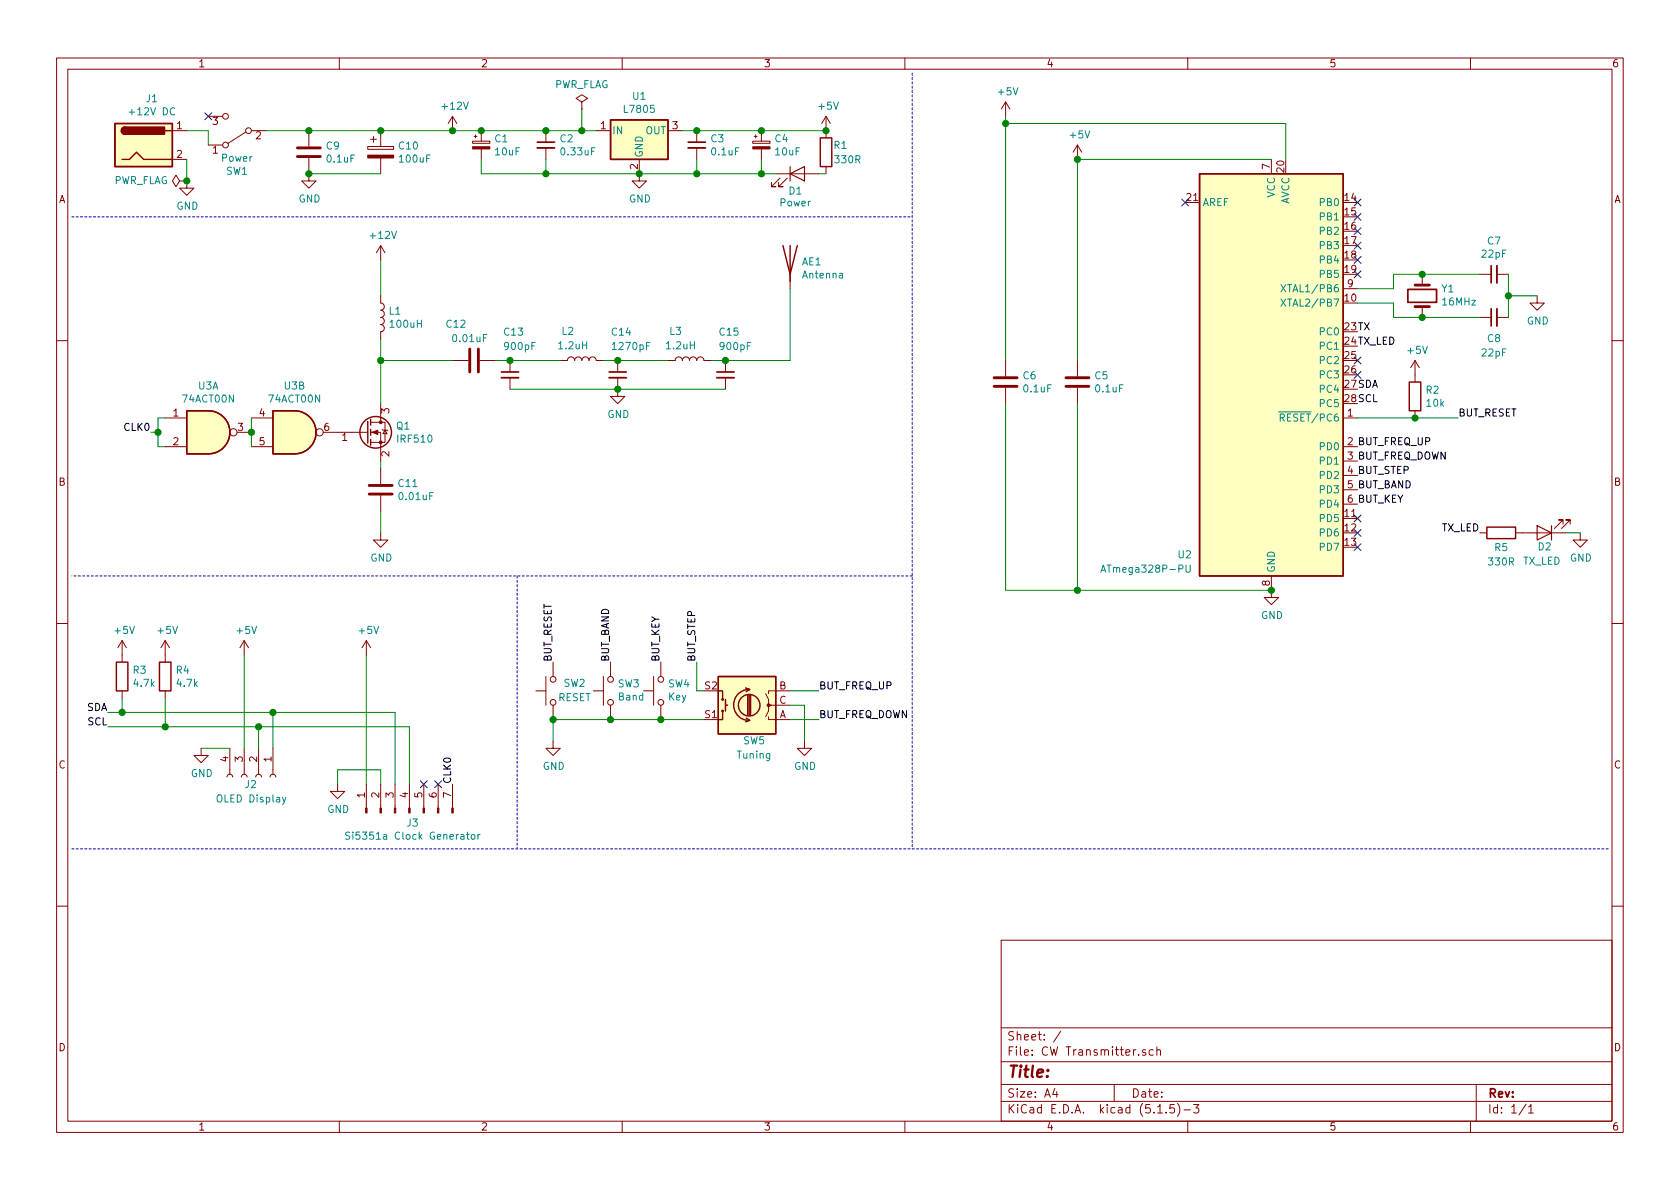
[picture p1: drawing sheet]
<svg xmlns="http://www.w3.org/2000/svg" width="297mm" height="210mm" viewBox="0 0 297 210" stroke-linecap="round" stroke-linejoin="round" font-family="sans-serif">
<g fill="none" stroke="#840000" stroke-width=".18">
<path d="M10 10.3h277v189.9h-277zM12 12.2h273v186.1h-273zM60 10.3v1.9M102.9 18l1-.6-1-.6-1 .6 1 .6v1.3M102.9 19.3h.1M110 10.3v1.9M160 10.3v1.9M177.8 18l-.8 1.3M177.8 18v2.6M177.8 18l.8 1.3M210 10.3v1.9M260 10.3v1.9"/>
<path d="M30.5 23.1h2.5M30.5 28.2h2.5M31.7 32l-.6-1-.6 1 .6 1 .6-1h1.3M33 32h.1M33 32v1.3h1.3l-1.3 1.2-1.3-1.2h1.3M36.8 25.6h2.6M36.8 20.6h2.6M43.4 23.4l-3.1 2M44.4 23.1h2.6M54.6 27.9v4.1h1.3l-1.3 1.3-1.3-1.3h1.3M54.6 23.1v2.8M65 25.9h4.6v.5h-4.6z"/>
<path d="M65.5 24.6h1M66 24.1v1M67.3 23.1v2.8M67.3 27.9v2.8M80 20.6l-.8 1.2M80 20.6v2.5M80 20.6l.8 1.2M83.6 25h3v.3h-3zM83.8 24.1h.5M84.1 23.9v.5M85.1 23.1v1.9M85.1 26.3v1.9"/>
<path d="M96.5 23.1v2M96.5 26.2v2M105.4 23.1h2.5M113 28.2v3.8h1.3l-1.3 1.3-1.2-1.3h1.2M118.1 23.1h2.5M123.2 23.1v2M123.2 26.2v2M133.1 25h3v.3h-3zM133.3 24.1h.6M133.6 23.9v.5M134.6 23.1v1.9M134.6 26.3v1.9"/>
<path d="M137.2 30.7h7.6M137.9 31.5l-1.5 1.5h.8h-.8v-.7M139.2 31.5l-1.5 1.5h.7h-.7v-.7M146 20.6l-.7 1.2M146 20.6v3.8M146 29.5v1.2M146 20.6l.8 1.2M190.5 25.6l-.8 1.3M190.5 25.6v2.6M190.5 25.6l.8 1.3M224.8 28.2v2.5M67.3 52.3v1.3a.63 .63 0 0 1 .6 .6 .63 .63 0 0 1-.6 .7 .63 .63 0 0 1 .6 .6 .63 .63 0 0 1-.6 .6 .63 .63 0 0 1 .6 .7 .63 .63 0 0 1-.6 .6 .63 .63 0 0 1 .6 .6 .63 .63 0 0 1-.6 .7v1.2"/>
<path d="M67.3 43.4v2.6M67.3 43.4l-.8 1.3M67.3 43.4l.8 1.3M139.7 48.5v2.5M237.5 51h2.5M251.5 48.5v1.9M251.5 54.2v1.9M261.6 56.1h2.1M261.6 48.5h2.1M264.7 56.1h2M264.7 48.5h2M271.8 52.3v1.3h1.2l-1.2 1.3-1.3-1.3h1.3"/>
<path d="M10 60.2h2M29.2 73.9h3.8M29.2 79h3.8M41.9 76.4h2.5M44.4 73.9h3.9M44.4 79h3.9M57.1 76.4h7.9M65.5 76.4h1.8v5.1M65.5 74.7h2.6v3.5h-2.6M67.3 71.4v3.3M67.6 75.9l.1 .2h.8l.1 .1M68.1 76.1l.4 .6h-.8z"/>
<path d="M80 63.7h2.8M84.8 63.7h2.8M90.2 63.7v2.1M90.2 66.8v2M99.1 63.7h1.2a.63 .63 0 0 1 .7-.6 .63 .63 0 0 1 .6 .6 .63 .63 0 0 1 .6-.6 .63 .63 0 0 1 .7 .6 .63 .63 0 0 1 .6-.6 .63 .63 0 0 1 .6 .6 .63 .63 0 0 1 .7-.6 .63 .63 0 0 1 .6 .6h1.3M109.2 66.8v3.3h1.3l-1.3 1.3-1.3-1.3h1.3M109.2 63.7v2.1M118.1 63.7h1.3a.63 .63 0 0 1 .6-.6 .63 .63 0 0 1 .6 .6 .63 .63 0 0 1 .7-.6 .63 .63 0 0 1 .6 .6 .63 .63 0 0 1 .7-.6 .63 .63 0 0 1 .6 .6 .63 .63 0 0 1 .6-.6 .63 .63 0 0 1 .7 .6h1.2M128.3 63.7v2.1M128.3 66.8v2M177.8 63.7v2.8M177.8 68.6v2.8"/>
<path d="M190.5 63.7v2.8M190.5 68.6v2.8M237.5 73.9h2.5M237.5 79h2.5M250.2 63.7l-.8 1.3M250.2 63.7v3.9M250.2 72.6v1.3M250.2 63.7l.8 1.3M285 60.2h2M67.3 94.2v1.3h1.3l-1.3 1.3-1.3-1.3h1.3M67.3 82.8v2.8M67.3 87.6v2.8"/>
<path d="M237.5 81.5h2.5M237.5 84.1h2.5M237.5 86.6h2.5M237.5 89.1h2.5M261.6 94.2h1.3M268 94.2h8.9M276.4 92.7v-.8h-.8h.8l-1.6 1.6M277.6 92.7v-.8h-.7h.7l-1.5 1.6M279.4 94.2v1.3h1.3l-1.3 1.3-1.3-1.3h1.3M10 110.3h2M21.6 113.3l-.8 1.2M21.6 113.3v3.8"/>
<path d="M21.6 113.3l.8 1.2M29.2 113.3v3.8M29.2 113.3l-.8 1.2M29.2 113.3l.8 1.2M43.2 113.3v2.5M43.2 113.3l-.8 1.2M43.2 113.3l.7 1.2M64.8 113.3v2.5M64.8 113.3l-.8 1.2M64.8 113.3l.7 1.2M96.5 119.6v5.1M97.8 117.1v2.5"/>
<path d="M106.7 119.6v5.1M107.9 117.1v2.5M115.6 119.6v5.1M116.8 117.1v2.5M224.8 101.8v3.9h1.3l-1.3 1.2-1.3-1.2h1.3M285 110.3h2M21.6 122.2v1.2M29.2 122.2v1.2M35.6 132.3v1.3h1.2l-1.2 1.3-1.3-1.3h1.3M40.1 137.4l.2-.3 .2-.2 .5 .1 .1 .4M40.6 132.3v4.6M42.7 137.4l.1-.3 .3-.2 .4 .1 .2 .4"/>
<path d="M43.2 132.3v4.6M45.2 137.4l.1-.3 .3-.2 .5 .1 .1 .4M45.7 132.3v4.6M47.8 137.4l.1-.3 .3-.2 .4 .1 .2 .4M48.3 132.3v4.6M59.7 138.7v1.2h1.3l-1.3 1.3-1.3-1.3h1.3M64.8 138.7v4.2M67.3 138.7v4.2M69.8 138.7v4.2M72.4 138.7v4.2M74.9 138.7v4.2M77.5 138.7v4.2"/>
<path d="M80 138.7v4.2M94.7 122.2h1.8M97.8 131.1v1.2h1.3l-1.3 1.3-1.3-1.3h1.3M97.8 124.7v2.5M104.9 122.2h1.8M107.9 124.7v2.5M113.8 122.2h1.8M116.8 124.7v2.5M135.4 122.7l.5 1v1h3.8M135.9 126.7v.5h3.8M136.4 124.7h-.5v1l-.5 1M139.7 122.2h-3.8v.5"/>
<path d="M142.2 131.1v1.2h1.3l-1.3 1.3-1.2-1.3h1.2M10 160.2h2M177 166.3h108v32h-108zM285 160.2h2M60 198.3v1.9M110 198.3v1.9M160 198.3v1.9M177 194.8h108M177 191.8h108M177 187.8h108M177 181.8h108M186.5 192.5l-.4 1h1"/>
<path d="M186.8 193v1M187.6 182.3l-1.3 2M197 191.8v3M202.5 185.7l-.3-.1-.2 .2 .1 .2 .4 .2v.3h-.5M203.9 185.7l-.4-.1-.3 .3 .1 .6 .2 .1 .4-.1M204.5 185.7l.2-.1 .4 .1 .1 .9M204.5 185.1v1.5M204.7 196.8h.8M206.2 196.7v.1M207.6 195.3h-.7l-.1 .7 .2-.1 .5 .1 .2 .2-.1 .5-.2 .1-.6-.1M208.2 195.1a1.71 1.71 0 0 1 0 2.3M209.3 196.3h1.2"/>
<path d="M210 198.3v1.9M211 195.3h1l-.5 .6 .4 .1v.7l-.2 .1-.7-.1M260 198.3v1.9M261 191.8v6.5M269.8 195.2l-1.2 2M270.3 195.8l.4-.5v1.5M270.3 196.8h.8"/>
<circle cx="39.9" cy="25.6" r=".51"/>
<circle cx="39.9" cy="20.6" r=".51"/>
<circle cx="43.9" cy="23.1" r=".51"/>
<circle cx="41.3" cy="76.4" r=".63"/>
<circle cx="56.5" cy="76.4" r=".63"/>
<circle cx="97.8" cy="120.1" r=".51"/>
<circle cx="97.8" cy="124.2" r=".51"/>
<circle cx="108" cy="120.1" r=".51"/>
<circle cx="108" cy="124.2" r=".51"/>
<circle cx="116.8" cy="120.1" r=".51"/>
<circle cx="116.8" cy="124.2" r=".51"/>
</g>
<g fill="none" stroke="#840000" stroke-width=".25">
<path d="M20.3 21.8h10.2v7.7h-10.2zM21.6 28.2h1.3l1.2-1.3 1.3 1.3h5.1M22.1 22.5a.63 .63 0 0 0-.6 .6 .63 .63 0 0 0 .6 .6M29.2 23.1h1.3M107.9 21.2h10.2v7h-10.2zM145 24.4h2.1v5.1h-2.1zM212.1 30.7h25.4v71.1h-25.4zM138.4 43.4l1.3 5.1 1.3-5.1M139.7 43.4v6.4M33 72.6h3.8a3.8 3.8 0 0 1 3.8 3.8 3.8 3.8 0 0 1-3.8 3.9h-3.8zM48.3 72.6h3.8a3.8 3.8 0 0 1 3.8 3.8 3.8 3.8 0 0 1-3.8 3.9h-3.8zM65 74.5v3.9"/>
<path d="M65.5 74.2v1M65.5 75.9v1.1M65.5 77.7v1M249.2 67.6h2v5h-2zM262.9 93.2h5.1v2h-5.1zM20.6 117.1h2v5.1h-2zM28.2 117.1h2v5.1h-2zM127 119.6h10.2v10.2h-10.2zM127 122.2h.8v1.5M127.8 125.7v1.5h-.8M128.3 124.7h.4M128.3 123.7v2"/>
<path d="M131.8 121.7l.8 .2-.6 .4M132 127l.6 .4-.8 .2M132.2 122.9v3.6M132.5 121.9a2.74 2.74 0 0 0-2.8 2.8 2.74 2.74 0 0 0 2.8 2.7M132.5 122.9v3.6M132.7 122.9v3.6"/>
<circle cx="66.4" cy="76.4" r="2.79"/>
<circle cx="127.8" cy="125.7" r=".13"/>
<circle cx="127.8" cy="123.7" r=".13"/>
<circle cx="132.5" cy="124.7" r="1.9"/>
</g>
<g fill="#ffffc2" stroke="#ffffc2" stroke-width=".18">
<path d="M127 119.6h10.2v10.2h-10.2z"/>
<path d="M107.9 21.2h10.2v7h-10.2z"/>
<path d="M20.3 21.8h10.2v7.7h-10.2z"/>
<path d="M212.1 30.7h25.4v71.1h-25.4z"/>
<path d="M36.8 72.6a3.8 3.8 0 0 1 3.8 3.8 3.8 3.8 0 0 1-3.8 3.9z"/>
<path d="M33 72.6h3.8v7.7h-3.8z"/>
<path d="M52.1 72.6a3.8 3.8 0 0 1 3.8 3.8 3.8 3.8 0 0 1-3.8 3.9z"/>
<path d="M48.3 72.6h3.8v7.7h-3.8z"/>
</g>
<g fill="#840000" stroke="#840000" stroke-width=".18">
<path d="M65.8 76.4l1-.3v.7z"/>
<path d="M65 27.4h4.6v.5h-4.6z"/>
<path d="M83.6 26h3v.3h-3z"/>
<path d="M133.1 26h3v.3h-3z"/>
<path d="M79.9 142.9h.2v.9h-.2z"/>
<path d="M77.3 142.9h.3v.9h-.3z"/>
<path d="M74.8 142.9h.3v.9h-.3z"/>
<path d="M72.3 142.9h.2v.9h-.2z"/>
<path d="M69.7 142.9h.3v.9h-.3z"/>
<path d="M67.2 142.9h.2v.9h-.2z"/>
<path d="M64.6 142.9h.3v.9h-.3z"/>
<circle cx="135.9" cy="124.7" r=".25"/>
<circle cx="67.3" cy="78.2" r=".25"/>
<circle cx="67.3" cy="74.7" r=".25"/>
</g>
<path d="M95 26.2h3M121.7 26.2h3M264.7 47v3M264.7 54.6v3.1M88.6 66.8h3.1M107.7 66.8h3M126.7 66.8h3.1" fill="none" stroke="#840000" stroke-width=".33"/>
<path d="M95 25.1h3M121.7 25.1h3M248.9 51.2h5.1v2.3h-5.1zM263.7 47v3M263.7 54.6v3.1M88.6 65.8h3.1M107.7 65.8h3M126.7 65.8h3.1" fill="none" stroke="#840000" stroke-width=".3"/>
<path d="M139.7 30.7l2.5-1.2v2.5zM139.7 29.5v2.5M271.8 93l2.5 1.2-2.5 1.3zM274.3 93v2.5" fill="none" stroke="#840000" stroke-width=".2"/>
<path d="M52.6 27.7h4M52.6 26.2h4M250.2 54.2h2.5M250.2 50.4h2.5M83.1 61.7v4.1M84.6 61.7v4.1M175.8 68.3h4M175.8 66.8h4M188.5 68.3h4M188.5 66.8h4M65.3 87.4h4M65.3 85.8h4" fill="none" stroke="#840000" stroke-width=".51"/>
<g fill="#840000" stroke="#840000" stroke-width=".25">
<path d="M21.6 22.7l.5-.2v1.2a.64 .64 0 0 1-.6-.3 .64 .64 0 0 1 .1-.7z"/>
<path d="M22.1 22.5h7v1.2h-7z"/>
</g>
<g fill="none" stroke="#008484" stroke-width=".18">
<path d="M226.5 52.9l.8 1.2M226.5 50.3l.8 1.3M227.3 52.9l-.8 1.2M227.3 50.3l-.8 1.3M226.1 72.8h1.2M226.4 73.9l.6-.1 .1-.2-.1-.3-.2-.1h-.4v1.3M226.7 73.9l.4 .6M209.7 99.9v1.1l.3 .2 .3-.1 .1-.1v-1.1M194.6 101.2l.5-1.3 .4 1.3M194.8 100.8h.6M50.5 141l-.4 1.1-.2 .2M61.8 147.2l-.4-.1-.2 .2v.3l.5 .3 .1 .3-.2 .2h-.5"/>
<path d="M83.4 147.7l.1-.1 .4 .1 .1 .5-.2 .2h-.3l-.1-.1zM84.5 147.6v.8M84.9 147.6l-.4 .2"/>
</g>
<path d="M161.3 12.9v137.2M12.7 38.3h148.6M91.4 101.8v48.3M161.3 101.8h-148.6M12.7 150.1h271.8" fill="none" stroke="#0000c2" stroke-width=".18" stroke-dasharray=".4 .4"/>
<g fill="none" stroke="#008400" stroke-width=".18">
<path d="M102.9 19.3v3.8M33 23.1h3.8v2.5M33 28.2v3.8M47 23.1h58.4M54.6 30.7h12.7M85.1 28.2v2.5h52.1M96.5 28.2v2.5M120.6 23.1h25.4M123.2 28.2v2.5M134.6 28.2v2.5M144.8 30.7h1.2M177.8 21.8h49.5v6.4"/>
<path d="M177.8 20.6v43.1M224.8 28.2h-34.3v35.5M67.3 46v6.3M67.3 59.9v11.5M139.7 51v12.7h-14M240 53.6h6.4v2.5h15.2M261.6 48.5h-15.2v2.5h-6.4M266.7 48.5v7.6M266.7 52.3h5.1M26.7 76.4h1.2M29.2 73.9h-1.3v5.1h1.3M44.4 73.9v5.1"/>
<path d="M67.3 63.7h12.7M87.6 63.7h11.5M90.2 68.8h38.1M106.7 63.7h11.4M177.8 71.4v33h47M190.5 71.4v33M240 73.9h17.8M67.3 81.5v1.3M67.3 90.4v3.8M276.9 94.2h2.5M43.2 115.8v16.5M64.8 115.8v22.9"/>
<path d="M123.2 117.1v5.1h1.3M19 128.5h53.4v10.2M19 126h50.8v12.7M21.6 123.4v2.6M29.2 123.4v5.1M35.6 132.3h5M45.7 128.5v3.8M48.3 126v6.3M59.7 138.7v-2.6h7.6v2.6M124.5 127.2h-26.7v3.9M139.7 124.7h2.5v6.4M139.7 127.2h5.1"/>
<path d="M139.7 122.2h5.1"/>
</g>
<g fill="#008400" stroke="#008400" stroke-width=".25">
<circle cx="123.2" cy="30.7" r=".51"/>
<circle cx="90.2" cy="63.7" r=".51"/>
<circle cx="109.2" cy="63.7" r=".51"/>
<circle cx="44.5" cy="76.4" r=".51"/>
<circle cx="113" cy="30.7" r=".51"/>
<circle cx="109.2" cy="68.8" r=".51"/>
<circle cx="134.6" cy="23.1" r=".51"/>
<circle cx="134.6" cy="30.7" r=".51"/>
<circle cx="116.8" cy="127.2" r=".51"/>
<circle cx="108" cy="127.2" r=".51"/>
<circle cx="102.9" cy="23.1" r=".51"/>
<circle cx="97.8" cy="127.2" r=".51"/>
<circle cx="224.8" cy="104.4" r=".51"/>
<circle cx="250.2" cy="73.9" r=".51"/>
<circle cx="96.5" cy="30.7" r=".51"/>
<circle cx="33" cy="32" r=".51"/>
<circle cx="48.3" cy="126" r=".51"/>
<circle cx="67.3" cy="63.7" r=".51"/>
<circle cx="27.9" cy="76.4" r=".51"/>
<circle cx="177.8" cy="21.8" r=".51"/>
<circle cx="85.1" cy="23.1" r=".51"/>
<circle cx="80" cy="23.1" r=".51"/>
<circle cx="29.2" cy="128.5" r=".51"/>
<circle cx="54.6" cy="23.1" r=".51"/>
<circle cx="21.6" cy="126" r=".51"/>
<circle cx="67.3" cy="23.1" r=".51"/>
<circle cx="190.5" cy="28.2" r=".51"/>
<circle cx="45.7" cy="128.5" r=".51"/>
<circle cx="190.5" cy="104.4" r=".51"/>
<circle cx="128.3" cy="63.7" r=".51"/>
<circle cx="266.7" cy="52.3" r=".51"/>
<circle cx="146.1" cy="23.1" r=".51"/>
<circle cx="251.5" cy="48.5" r=".51"/>
<circle cx="123.2" cy="23.1" r=".51"/>
<circle cx="54.6" cy="30.7" r=".51"/>
<circle cx="96.5" cy="23.1" r=".51"/>
<circle cx="251.5" cy="56.1" r=".51"/>
</g>
<g fill="none" stroke="#000084" stroke-width=".18">
<path d="M36.2 20l1.2 1.2M37.4 20l-1.2 1.2M208.9 35.2l1.3 1.2M210.2 35.2l-1.3 1.2M239.4 37.7l1.2 1.3M239.4 35.2l1.2 1.2M240.6 37.7l-1.2 1.3M240.6 35.2l-1.2 1.2M239.4 40.3l1.2 1.2M239.4 47.9l1.2 1.2M239.4 42.8l1.2 1.2M239.4 45.4l1.2 1.2"/>
<path d="M240.6 40.3l-1.2 1.2M240.6 47.9l-1.2 1.2M240.6 42.8l-1.2 1.2M240.6 45.4l-1.2 1.2M239.4 65.7l1.2 1.2M239.4 63.1l1.2 1.3M240.6 65.7l-1.2 1.2M240.6 63.1l-1.2 1.3M239.4 96.2l1.2 1.2M239.4 93.6l1.2 1.2M239.4 91.1l1.2 1.2M240.6 96.2l-1.2 1.2"/>
<path d="M240.6 93.6l-1.2 1.2M240.6 91.1l-1.2 1.2M74.3 138.1l1.2 1.2M75.5 138.1l-1.2 1.2M76.9 138.1l1.2 1.2M78.1 138.1l-1.2 1.2"/>
</g>
<text font-size="2.8" fill="#840000" x="178" y="190.5">Title:</text>
<g font-size="2.1" fill="#840000">
<text x="178" y="184">Sheet: /</text>
<text x="178" y="186.7">File: CW Transmitter.sch</text>
<text x="178" y="196.9">KiCad E.D.A. kicad (5.1.5)-3</text>
<text x="178" y="194.1">Size: A4</text>
<text x="200" y="194.1">Date:</text>
<text x="263" y="194.1">Rev:</text>
<text x="263" y="196.9">Id: 1/1</text>
</g>
<g font-size="1.8" fill="#840000">
<text x="35" y="11.9">1</text>
<text x="85" y="11.9">2</text>
<text x="135" y="11.9">3</text>
<text x="185" y="11.9">4</text>
<text x="235" y="11.9">5</text>
<text x="285" y="11.9">6</text>
<text x="31.3" y="22.9">1</text>
<text x="37.6" y="22.1">3</text>
<text x="106.2" y="22.9">1</text>
<text x="118.9" y="22.9">3</text>
<text x="31.3" y="27.9">2</text>
<text x="37.6" y="27.2">1</text>
<text x="45.2" y="24.6">2</text>
<text x="112.8" y="29.9" transform="rotate(-90 112.8 29.9)">2</text>
<text x="224.5" y="29.9" transform="rotate(-90 224.5 29.9)">7</text>
<text x="10.4" y="35.9">A</text>
<text x="209.9" y="35.6">21</text>
<text x="227.1" y="30.4" transform="rotate(-90 227.1 30.4)">20</text>
<text x="237.8" y="35.6">14</text>
<text x="285.4" y="35.9">A</text>
<text x="237.8" y="38.1">15</text>
<text x="237.8" y="40.6">16</text>
<text x="237.8" y="43.2">17</text>
<text x="237.8" y="45.7">18</text>
<text x="237.8" y="53.3">10</text>
<text x="237.8" y="48.3">19</text>
<text x="238.3" y="50.8">9</text>
<text x="237.8" y="63.5">25</text>
<text x="237.8" y="66">26</text>
<text x="30.6" y="73.7">1</text>
<text x="42.1" y="76.2">3</text>
<text x="45.9" y="73.7">4</text>
<text x="57.3" y="76.2">6</text>
<text x="60.5" y="78">1</text>
<text x="68.8" y="73.1" transform="rotate(-90 68.8 73.1)">3</text>
<text x="238.3" y="73.7">1</text>
<text x="30.6" y="78.7">2</text>
<text x="45.9" y="78.7">5</text>
<text x="68.8" y="80.7" transform="rotate(-90 68.8 80.7)">2</text>
<text x="10.4" y="85.9">B</text>
<text x="285.4" y="85.9">B</text>
<text x="237.8" y="91.4">11</text>
<text x="237.8" y="94">12</text>
<text x="237.8" y="96.5">13</text>
<text x="224.5" y="103.6" transform="rotate(-90 224.5 103.6)">8</text>
<text x="124.7" y="121.9">S2</text>
<text x="137.8" y="121.9">B</text>
<text x="137.8" y="124.5">C</text>
<text x="124.7" y="127">S1</text>
<text x="137.8" y="127">A</text>
<text x="10.4" y="135.9">C</text>
<text x="40.4" y="134.7" transform="rotate(-90 40.4 134.7)">4</text>
<text x="42.9" y="134.7" transform="rotate(-90 42.9 134.7)">3</text>
<text x="45.5" y="134.7" transform="rotate(-90 45.5 134.7)">2</text>
<text x="48" y="134.7" transform="rotate(-90 48 134.7)">1</text>
<text x="285.4" y="135.9">C</text>
<text x="64.5" y="141.1" transform="rotate(-90 64.5 141.1)">1</text>
<text x="67.1" y="141.1" transform="rotate(-90 67.1 141.1)">2</text>
<text x="69.6" y="141.1" transform="rotate(-90 69.6 141.1)">3</text>
<text x="72.1" y="141.1" transform="rotate(-90 72.1 141.1)">4</text>
<text x="74.7" y="141.1" transform="rotate(-90 74.7 141.1)">5</text>
<text x="77.2" y="141.1" transform="rotate(-90 77.2 141.1)">6</text>
<text x="79.8" y="141.1" transform="rotate(-90 79.8 141.1)">7</text>
<text x="10.4" y="185.9">D</text>
<text x="285.4" y="185.9">D</text>
<text x="35" y="199.9">1</text>
<text x="85" y="199.9">2</text>
<text x="135" y="199.9">3</text>
<text x="185" y="199.9">4</text>
<text x="235" y="199.9">5</text>
<text x="285" y="199.9">6</text>
</g>
<g font-size="1.8" fill="#008484">
<text x="97.9" y="15.6">PWR_FLAG</text>
<text x="111.9" y="17.6">U1</text>
<text x="176.6" y="16.9">+5V</text>
<text x="23.2" y="20.4">+12V DC</text>
<text x="25.9" y="18.1">J1</text>
<text x="78.3" y="19.4">+12V</text>
<text x="108.2" y="23.7">IN</text>
<text x="110.5" y="20">L7805</text>
<text x="114.1" y="23.7">OUT</text>
<text x="144.8" y="19.4">+5V</text>
<text x="39.2" y="28.6">Power</text>
<text x="57.7" y="26.4">C9</text>
<text x="57.9" y="28.7">0.1uF</text>
<text x="70.6" y="26.4">C10</text>
<text x="70.8" y="28.7">100uF</text>
<text x="87.5" y="25.2">C1</text>
<text x="87.7" y="27.5">10uF</text>
<text x="99.1" y="25.2">C2</text>
<text x="99.4" y="27.5">0.33uF</text>
<text x="113.7" y="27.9" transform="rotate(-90 113.7 27.9)">GND</text>
<text x="125.7" y="25.2">C3</text>
<text x="125.9" y="27.5">0.1uF</text>
<text x="137.1" y="25.2">C4</text>
<text x="137.2" y="27.5">10uF</text>
<text x="147.5" y="26.3">R1</text>
<text x="147.8" y="28.9">330R</text>
<text x="189.3" y="24.5">+5V</text>
<text x="20" y="32.6">PWR_FLAG</text>
<text x="40" y="30.9">SW1</text>
<text x="52.8" y="35.8">GND</text>
<text x="111.2" y="35.8">GND</text>
<text x="139.5" y="34.4">D1</text>
<text x="225.4" y="35" transform="rotate(-90 225.4 35)">VCC</text>
<text x="31.2" y="37.1">GND</text>
<text x="138" y="36.5">Power</text>
<text x="212.6" y="36.4">AREF</text>
<text x="228" y="36.2" transform="rotate(-90 228 36.2)">AVCC</text>
<text x="233.6" y="36.4">PB0</text>
<text x="233.6" y="39">PB1</text>
<text x="233.6" y="41.5">PB2</text>
<text x="65.6" y="42.3">+12V</text>
<text x="141.8" y="46.9">AE1</text>
<text x="233.6" y="44.1">PB3</text>
<text x="233.6" y="46.6">PB4</text>
<text x="262.1" y="45.6">22pF</text>
<text x="263" y="43.3">C7</text>
<text x="142" y="49.2">Antenna</text>
<text x="227.5" y="51.7">XTAL1/PB6</text>
<text x="233.6" y="49.1">PB5</text>
<text x="254.9" y="51.7">Y1</text>
<text x="68.8" y="55.6">L1</text>
<text x="69.1" y="58">100uH</text>
<text x="79" y="58">C12</text>
<text x="89.2" y="59.4">C13</text>
<text x="99.4" y="59.2">L2</text>
<text x="108.2" y="59.4">C14</text>
<text x="118.4" y="59.2">L3</text>
<text x="127.3" y="59.4">C15</text>
<text x="227.5" y="54.2">XTAL2/PB7</text>
<text x="233.6" y="59.3">PC0</text>
<text x="255.2" y="54">16MHz</text>
<text x="270" y="57.4">GND</text>
<text x="80.2" y="60.5">0.01uF</text>
<text x="89.4" y="61.9">900pF</text>
<text x="98.9" y="61.8">1.2uH</text>
<text x="108.5" y="61.9">1270pF</text>
<text x="117.9" y="61.8">1.2uH</text>
<text x="127.5" y="61.9">900pF</text>
<text x="233.6" y="61.8">PC1</text>
<text x="233.6" y="64.4">PC2</text>
<text x="249" y="62.6">+5V</text>
<text x="262.1" y="63">22pF</text>
<text x="263" y="60.5">C8</text>
<text x="32.4" y="71.2">74ACT00N</text>
<text x="35.1" y="68.9">U3A</text>
<text x="47.7" y="71.2">74ACT00N</text>
<text x="50.3" y="68.9">U3B</text>
<text x="180.9" y="67.1">C6</text>
<text x="181.1" y="69.4">0.1uF</text>
<text x="193.6" y="67.1">C5</text>
<text x="193.8" y="69.4">0.1uF</text>
<text x="233.6" y="66.9">PC3</text>
<text x="233.6" y="69.5">PC4</text>
<text x="252.2" y="69.6">R2</text>
<text x="252.3" y="71.9">10k</text>
<text x="70.1" y="76">Q1</text>
<text x="107.4" y="73.9">GND</text>
<text x="227.2" y="74.5">RESET/PC6</text>
<text x="233.6" y="72">PC5</text>
<text x="70.4" y="78.3">IRF510</text>
<text x="233.6" y="79.6">PD0</text>
<text x="233.6" y="82.2">PD1</text>
<text x="70.5" y="86.1">C11</text>
<text x="70.7" y="88.4">0.01uF</text>
<text x="233.6" y="84.7">PD2</text>
<text x="233.6" y="87.2">PD3</text>
<text x="233.6" y="89.8">PD4</text>
<text x="233.6" y="92.3">PD5</text>
<text x="233.6" y="94.9">PD6</text>
<text x="65.5" y="99.3">GND</text>
<text x="195.6" y="101.3">ATmega328P-PU</text>
<text x="208.4" y="98.7">U2</text>
<text x="225.4" y="101.3" transform="rotate(-90 225.4 101.3)">GND</text>
<text x="233.6" y="97.4">PD7</text>
<text x="263.3" y="100">330R</text>
<text x="264.3" y="97.5">R5</text>
<text x="269.2" y="99.9">TX_LED</text>
<text x="272" y="97.3">D2</text>
<text x="277.6" y="99.3">GND</text>
<text x="20.4" y="112.1">+5V</text>
<text x="28" y="112.1">+5V</text>
<text x="42" y="112.1">+5V</text>
<text x="63.6" y="112.1">+5V</text>
<text x="223" y="109.5">GND</text>
<text x="23.6" y="119.1">R3</text>
<text x="31.2" y="119.1">R4</text>
<text x="23.7" y="121.5">4.7k</text>
<text x="31.4" y="121.5">4.7k</text>
<text x="98.7" y="124">RESET</text>
<text x="99.7" y="121.5">SW2</text>
<text x="109.3" y="121.6">SW3</text>
<text x="109.4" y="123.9">Band</text>
<text x="118.2" y="121.6">SW4</text>
<text x="118.2" y="123.9">Key</text>
<text x="131.4" y="131.6">SW5</text>
<text x="33.7" y="137.4">GND</text>
<text x="96" y="136.1">GND</text>
<text x="130.4" y="134.2">Tuning</text>
<text x="140.4" y="136.1">GND</text>
<text x="38.6" y="141.9">OLED Display</text>
<text x="43.4" y="139.4">J2</text>
<text x="57.9" y="143.8">GND</text>
<text x="62.5" y="148.5">Si5351a Clock Generator</text>
<text x="72" y="146.2">J3</text>
</g>
<g font-size="1.8">
<text x="237.8" y="58.4">23TX</text>
<text x="237.8" y="61">24TX_LED</text>
<text x="237.8" y="68.6">27SDA</text>
<text x="237.8" y="71.1">28SCL</text>
<text x="22" y="76.2">CLK0</text>
<text x="257.8" y="73.7">BUT_RESET</text>
<text x="238.3" y="78.7">2 BUT_FREQ_UP</text>
<text x="238.3" y="81.3">3 BUT_FREQ_DOWN</text>
<text x="238.3" y="83.8">4 BUT_STEP</text>
<text x="238.3" y="86.4">5 BUT_BAND</text>
<text x="238.3" y="88.9">6 BUT_KEY</text>
<text x="254.8" y="94">TX_LED</text>
<text x="97.5" y="117.1" transform="rotate(-90 97.5 117.1)">BUT_RESET</text>
<text x="107.7" y="117.1" transform="rotate(-90 107.7 117.1)">BUT_BAND</text>
<text x="116.6" y="117.1" transform="rotate(-90 116.6 117.1)">BUT_KEY</text>
<text x="122.9" y="117.1" transform="rotate(-90 122.9 117.1)">BUT_STEP</text>
<text x="15.3" y="125.7">SDA</text>
<text x="144.8" y="121.9">BUT_FREQ_UP</text>
<text x="15.5" y="128.3">SCL</text>
<text x="144.8" y="127">BUT_FREQ_DOWN</text>
<text x="79.8" y="138.7" transform="rotate(-90 79.8 138.7)">CLK0</text>
</g>
</svg>
